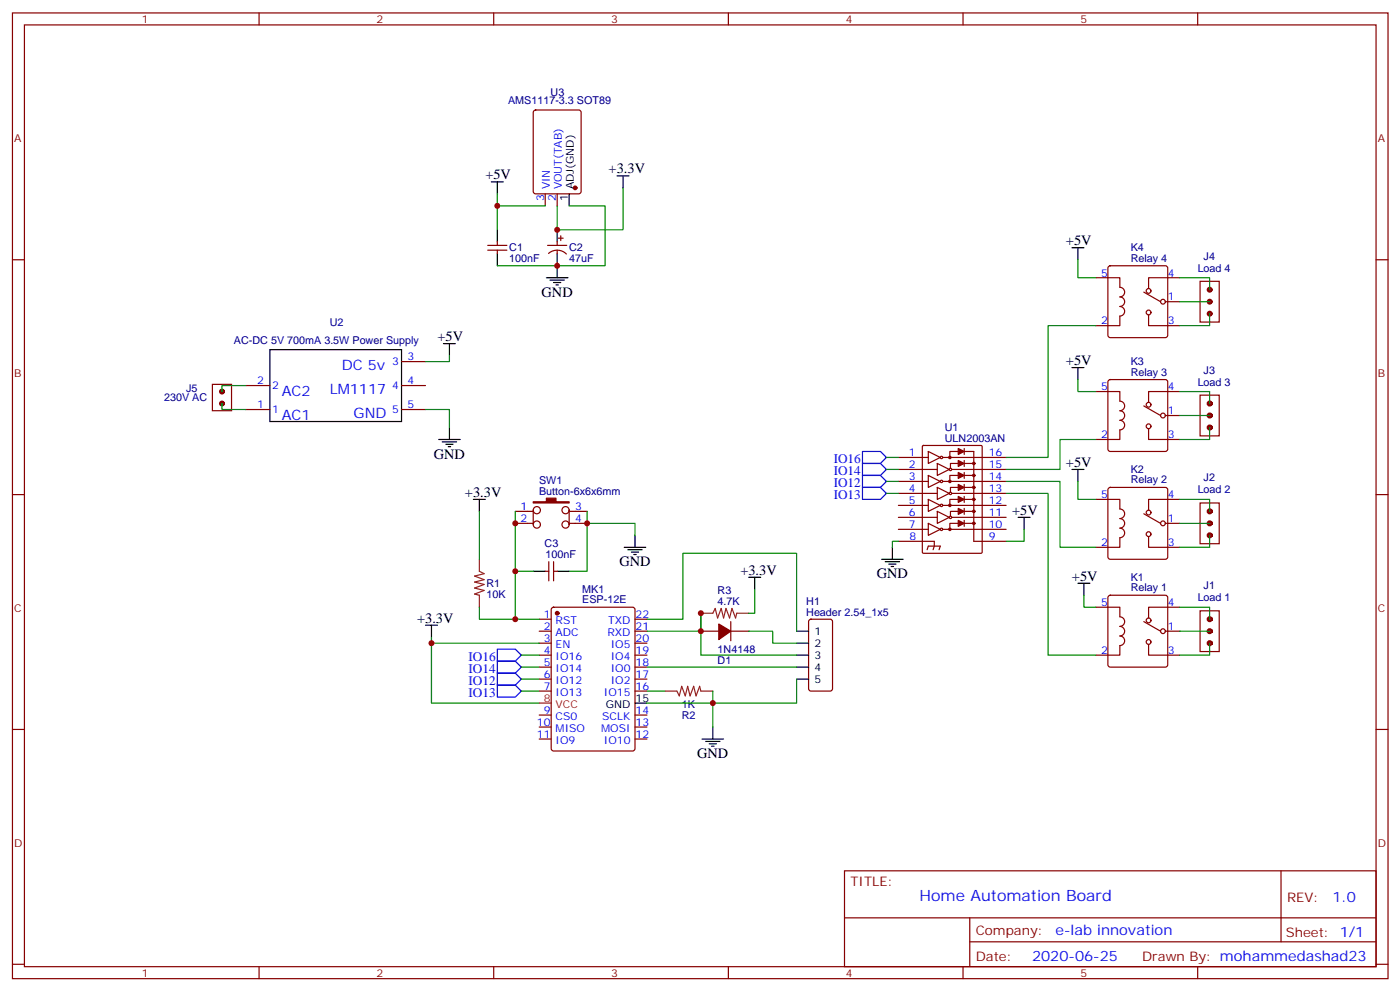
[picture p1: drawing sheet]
<svg xmlns="http://www.w3.org/2000/svg" width="413mm" height="292mm" viewBox="0 0 413 292" stroke-linecap="round" stroke-linejoin="round" font-family="sans-serif">
<g fill="none" stroke="#870000" stroke-width=".35">
<path d="M3.7 3.8h405.3v284.3h-405.3zM7.2 7.3h398.3v277.3h-398.3zM76.3 3.8v3.5M145.5 3.8v3.5M214.6 3.8v3.5M283.8 3.8v3.5M352.9 3.8v3.5M3.7 76.5h3.5M326.7 78.5l.5-.3h16.2l.5 .3 .2 .5v19.7l-.2 .5-.5 .2h-16.2l-.5-.2-.2-.5v-19.7zM405.5 76.5h3.5M322.9 81.8h7.1v2.8a1.41 1.41 0 0 1 1.4 1.4 1.41 1.41 0 0 1-1.4 1.4 1.41 1.41 0 0 1 1.4 1.4 1.41 1.41 0 0 1-1.4 1.4 1.41 1.41 0 0 1 1.4 1.5 1.41 1.41 0 0 1-1.4 1.4v2.8h-7.1M337 86l5 2.8"/>
<path d="M338.5 92.7v3.2h9.1M343.4 88.8h4.2M347.6 81.8h-9.1v3.1M72.5 113.5h7M118.3 113.5h7.1M118.3 106.5h7.1M322.9 115.3h7.1v2.8a1.41 1.41 0 0 1 1.4 1.4 1.41 1.41 0 0 1-1.4 1.4 1.41 1.41 0 0 1 1.4 1.4 1.41 1.41 0 0 1-1.4 1.5 1.41 1.41 0 0 1 1.4 1.4 1.41 1.41 0 0 1-1.4 1.4v2.8h-7.1M326.7 112l.5-.2h16.2l.5 .2 .2 .5v19.7l-.2 .5-.5 .2h-16.2l-.5-.2-.2-.5v-19.7zM337 119.5l5 2.8M347.6 115.3h-9.1v3.2M72.5 120.6h7M118.3 120.6h7.1"/>
<path d="M264.7 134.7h8.8M264.7 138.2h11.5M271.8 131.3l.3-.1h17l.3 .1v31.3l-.2 .3h-17.1l-.3-.2zM273.5 140l3.6 1.7-3.6 1.8zM273.5 132.9l3.6 1.8-3.6 1.8zM276.2 136.5l3.5 1.7-3.5 1.8zM277.8 134.7h18.7M282.4 140h-2.5v1.7M282.4 132.9h-2.5v1.8M282.5 136.5h-2.4v1.4M284.1 132.9h2.8v26.5h9.6M284.1 132v1.8"/>
<path d="M284.1 135.6v1.7M284.1 139.1v1.8M284.1 140h2.8M284.1 136.5h2.8M296.5 138.2h-16.1a.35 .35 0 0 0-.5-.3 .35 .35 0 0 0-.1 .6 .35 .35 0 0 0 .6-.2M338.5 126.2v3.2h9.1M343.4 122.3h4.2M3.7 145.6h3.5M264.7 141.7h8.8M264.7 145.3h7.1M264.7 148.8h8.8M264.7 152.3h11.5"/>
<path d="M264.7 155.9h8.8M264.7 159.4h10.6v1.4l-.3 1.1M272 145.3h4.2M273.5 154.1l3.6 1.8-3.6 1.7zM273.5 147l3.6 1.8-3.6 1.8zM276.2 150.6l3.5 1.7-3.5 1.8zM276.2 143.5l3.5 1.8-3.5 1.7zM277.8 141.7h18.7M277.8 148.8h18.7M277.8 155.9h18.7M282.4 154.1h-2.5v1.8M282.4 147h-2.5v1.8"/>
<path d="M282.4 150.6h-2.3v1.4M282.5 143.5h-2.4v1.4M284.1 142.6v1.8M284.1 146.2v1.7M284.1 149.7v1.7M284.1 153.2v1.8M284.1 150.6h2.8M284.1 147h2.8M284.1 143.5h2.8M284.1 154.1h2.8M296.5 152.3h-16.1a.35 .35 0 0 0-.5-.3 .35 .35 0 0 0-.1 .6 .35 .35 0 0 0 .6-.1M296.5 145.3h-16.1a.35 .35 0 0 0-.5-.3 .35 .35 0 0 0-.1 .5 .35 .35 0 0 0 .6-.1"/>
<path d="M322.9 147h7.1v2.9a1.41 1.41 0 0 1 1.4 1.4 1.41 1.41 0 0 1-1.4 1.4 1.41 1.41 0 0 1 1.4 1.4 1.41 1.41 0 0 1-1.4 1.4 1.41 1.41 0 0 1 1.4 1.4 1.41 1.41 0 0 1-1.4 1.4v2.8h-7.1M326.7 143.7l.5-.2h16.2l.5 .2 .2 .5v19.8l-.2 .5-.5 .2h-16.2l-.5-.3-.2-.4v-19.8zM337 151.3l5 2.8M338.5 158v3.1h9.1M343.4 154.1h4.2M347.6 147h-9.1v3.2M405.5 145.6h3.5M162.7 179l.4-.2h23.3l.7 .4v41.2l-.4 .7h-23.6l-.6-.4-.1-41.2zM273.2 161.9l.3-1.1h3.6l-.4 1.1M322.9 178.8h7.1v2.8a1.41 1.41 0 0 1 1.4 1.4 1.41 1.41 0 0 1-1.4 1.4 1.41 1.41 0 0 1 1.4 1.4 1.41 1.41 0 0 1-1.4 1.5 1.41 1.41 0 0 1 1.4 1.4 1.41 1.41 0 0 1-1.4 1.4v2.8h-7.1M326.7 175.5l.5-.2h16.2l.5 .2 .2 .5v19.7l-.2 .5-.5 .2h-16.2l-.5-.2-.2-.5v-19.7zM347.6 178.8h-9.1v3.2"/>
<path d="M158.9 182.3h3.5M158.9 185.8h3.5M158.9 189.4h3.5M158.9 192.9h3.5M158.9 196.4h3.5M158.9 200h3.5M187.1 182.3h3.5M187.1 185.8h3.5M187.1 189.4h3.5M187.1 192.9h3.5M187.1 196.4h3.5M187.1 200h3.5"/>
<path d="M337 183l5 2.8M338.5 189.7v3.2h9.1M343.4 185.8h4.2M3.7 214.8h3.5M158.9 203.5h3.5M158.9 210.5h3.5M158.9 214.1h3.5M158.9 217.6h3.5M187.1 203.5h3.5M187.1 210.5h3.5M187.1 214.1h3.5M187.1 217.6h3.5"/>
<path d="M405.5 214.8h3.5M248.8 256.4h156.7v28.2h-156.7zM377.5 256.4v20.9M248.9 270.2h156.5M285.8 277.3h119.6M285.8 270.2v14.2M3.7 283.9h3.5M76.3 284.6v3.5M145.5 284.6v3.5M214.6 284.6v3.5M283.8 284.6v3.5M352.9 284.6v3.5"/>
<path d="M405.5 283.9h3.5"/>
<circle cx="338.5" cy="85.7" r=".71"/>
<circle cx="338.5" cy="92" r=".71"/>
<circle cx="342.7" cy="88.8" r=".71"/>
<circle cx="338.5" cy="119.2" r=".71"/>
<circle cx="277.4" cy="134.7" r=".35"/>
<circle cx="338.5" cy="125.5" r=".71"/>
<circle cx="342.7" cy="122.3" r=".71"/>
<circle cx="277.4" cy="141.7" r=".35"/>
<circle cx="277.4" cy="155.9" r=".35"/>
<circle cx="277.4" cy="148.8" r=".35"/>
<circle cx="338.5" cy="150.9" r=".71"/>
<circle cx="338.5" cy="157.3" r=".71"/>
<circle cx="342.7" cy="154.1" r=".71"/>
<circle cx="338.5" cy="182.7" r=".71"/>
<circle cx="338.5" cy="189" r=".71"/>
<circle cx="342.7" cy="185.8" r=".71"/>
</g>
<g fill="#870000" stroke="#870000" stroke-width=".35">
<path d="M282.4 153.2l1.7 .9-1.7 .9z"/>
<path d="M282.4 149.7l1.7 .9-1.7 .8z"/>
<path d="M282.4 146.2l1.7 .8-1.7 .9z"/>
<path d="M282.4 142.6l1.7 .9-1.7 .9z"/>
<path d="M282.4 139.1l1.7 .9-1.7 .9z"/>
<path d="M282.4 135.6l1.7 .9-1.7 .8z"/>
<path d="M282.4 132l1.7 .9-1.7 .9z"/>
<circle cx="164.2" cy="180.6" r=".53"/>
<circle cx="286.9" cy="136.5" r=".35"/>
<circle cx="286.9" cy="140" r=".35"/>
<circle cx="286.9" cy="143.5" r=".35"/>
<circle cx="286.9" cy="147" r=".35"/>
<circle cx="286.9" cy="150.6" r=".35"/>
<circle cx="286.9" cy="154.1" r=".35"/>
<circle cx="279.9" cy="134.7" r=".35"/>
<circle cx="279.9" cy="141.7" r=".35"/>
<circle cx="279.9" cy="148.8" r=".35"/>
<circle cx="279.9" cy="155.9" r=".35"/>
</g>
<path d="M158.9 207h3.5" fill="none" stroke="#f00" stroke-width=".35"/>
<path d="M79.5 102.9h38.8v21.2h-38.8zM187.1 207h3.5" fill="none" stroke="#000" stroke-width=".35"/>
<path d="M322.9 95.9h-14.1v38.8h-12.3M322.9 129.4h-10.6v8.8h-15.8M296.5 141.7h15.8v19.4h10.6M296.5 145.3h12.3v47.6h14.1" fill="none" stroke="#008700" stroke-width=".35"/>
<g fill="none" stroke="#870000" stroke-width="1.1">
<circle cx="356.4" cy="85.3" r=".35"/>
<circle cx="356.4" cy="88.8" r=".35"/>
<circle cx="356.4" cy="92.4" r=".35"/>
</g>
<g fill="#8c2424">
<circle cx="356.4" cy="85.3" r=".18"/>
<circle cx="356.4" cy="88.8" r=".18"/>
<circle cx="356.4" cy="92.4" r=".18"/>
</g>
<path d="M353.6 82.8h5.7v12h-5.7z" fill="none" stroke="#870000" stroke-width=".35"/>
<g fill="none" stroke="#870000" stroke-width="1.1">
<circle cx="356.4" cy="118.8" r=".35"/>
<circle cx="356.4" cy="122.3" r=".35"/>
<circle cx="356.4" cy="125.9" r=".35"/>
</g>
<g fill="#8c2424">
<circle cx="356.4" cy="118.8" r=".18"/>
<circle cx="356.4" cy="122.3" r=".18"/>
<circle cx="356.4" cy="125.9" r=".18"/>
</g>
<path d="M353.6 116.3h5.7v12h-5.7z" fill="none" stroke="#870000" stroke-width=".35"/>
<g fill="none" stroke="#870000" stroke-width="1.1">
<circle cx="356.4" cy="157.6" r=".35"/>
<circle cx="356.4" cy="154.1" r=".35"/>
<circle cx="356.4" cy="150.6" r=".35"/>
</g>
<g fill="#8c2424">
<circle cx="356.4" cy="150.6" r=".18"/>
<circle cx="356.4" cy="154.1" r=".18"/>
<circle cx="356.4" cy="157.6" r=".18"/>
</g>
<path d="M353.6 148.1h5.7v12h-5.7z" fill="none" stroke="#870000" stroke-width=".35"/>
<g fill="none" stroke="#870000" stroke-width="1.1">
<circle cx="356.4" cy="189.4" r=".35"/>
<circle cx="356.4" cy="182.3" r=".35"/>
<circle cx="356.4" cy="185.8" r=".35"/>
</g>
<g fill="#8c2424">
<circle cx="356.4" cy="182.3" r=".18"/>
<circle cx="356.4" cy="185.8" r=".18"/>
<circle cx="356.4" cy="189.4" r=".18"/>
</g>
<path d="M353.6 179.8h5.7v12h-5.7z" fill="none" stroke="#870000" stroke-width=".35"/>
<g fill="none" stroke="#008700" stroke-width=".35">
<path d="M317.6 76.5v5.3h5.3M347.6 81.8h8.8v3.5M347.6 88.8h8.8M356.4 92.4v3.5h-8.8M317.6 111.8v3.5h5.3M347.6 115.3h8.8v3.5M261.2 138.2h3.5M261.2 134.7h3.5M347.6 122.3h8.8M356.4 125.9v3.5h-8.8M261.2 145.3h3.5M261.2 141.7h3.5"/>
<path d="M301.8 155.9v3.5h-5.3M317.6 141.7v5.3h5.3M347.6 147h8.8v3.6M347.6 154.1h8.8M356.4 157.6v3.5h-8.8M319.4 175.3v3.5h3.5M347.6 178.8h8.8v3.5M153.6 200h5.3M153.6 196.4h5.3M153.6 192.9h5.3M347.6 185.8h8.8M356.4 189.4v3.5h-8.8"/>
<path d="M153.6 203.5h5.3"/>
</g>
<path d="M315.9 73h3.5M317.6 73v3.5M315.9 108.2h3.5M317.6 108.2v3.6M315.9 138.2h3.5M317.6 138.2v3.5M300 152.3h3.5M301.8 152.3v3.6M317.6 171.7h3.6M319.4 171.7v3.6" fill="none" stroke="#000" stroke-width=".35"/>
<path d="M254.1 132.9h5.3l1.8 1.8-1.8 1.8h-5.3zM254.1 136.5h5.3l1.8 1.7-1.8 1.8h-5.3zM254.1 140h5.3l1.8 1.7-1.8 1.8h-5.3zM254.1 143.5h5.3l1.8 1.8-1.8 1.7h-5.3zM146.5 198.2h5.3l1.8 1.8-1.8 1.7h-5.3zM146.5 194.7h5.3l1.8 1.7-1.8 1.8h-5.3zM146.5 191.1h5.3l1.8 1.8-1.8 1.8h-5.3zM146.5 201.7h5.3l1.8 1.8-1.8 1.7h-5.3z" fill="none" stroke="#00f" stroke-width=".35"/>
<g fill="none" stroke="#870000" stroke-width="1.1">
<circle cx="65.4" cy="118.8" r=".35"/>
<circle cx="65.4" cy="115.3" r=".35"/>
</g>
<g fill="#8c2424">
<circle cx="65.4" cy="115.3" r=".18"/>
<circle cx="65.4" cy="118.8" r=".18"/>
</g>
<g fill="none" stroke="#870000" stroke-width=".35">
<path d="M157.4 32.6l.4-.2h12.7l.7 .4v23.6l-.4 .6-13 .1-.6-.5-.1-23.5zM160.7 57.1v3.5M164.2 57.1v3.5M143.7 73.7h5.7M143.7 72.2h5.7M146.5 71.2v1M146.5 73.7v1M161.4 72.2h5.6M161.6 74.6a3.8 3.8 0 0 1 5.3 .2M164.2 71.2v1M164.2 73.7v1M164.5 70.1h1.4"/>
<path d="M165.2 69.4v1.4M62.6 113.2h5.6v7.7h-5.6zM151.8 150.6h5.3M151.8 154.1h5.3M157.1 150.2v4.2M167.7 150.6h5.3M167.7 154.1h5.3M167.7 150.2v4.2M160.7 168.2h1M161.7 165.4v5.6M163.1 165.4v5.6M163.1 168.2h1.1"/>
<path d="M206.5 185.8h5.3M215.3 185.8h5.3M215.3 183v5.7M238.5 182.5l.5-.2h5.6l.7 .4v20.1l-.4 .6-5.9 .1-.7-.5v-20z"/>
<circle cx="158.2" cy="150.2" r="1.06"/>
<circle cx="158.2" cy="154.4" r="1.06"/>
<circle cx="166.7" cy="150.2" r="1.06"/>
<circle cx="166.7" cy="154.4" r="1.06"/>
</g>
<g fill="none" stroke="#008700" stroke-width=".35">
<path d="M146.5 57.1v3.5M183.6 55.3v12.4h-19.4v-7.1M160.7 60.6h-14.2v7.1M167.7 60.6h10.6v17.6h-31.8M65.4 118.8v1.8h7.1M72.5 113.5h-7.1v1.8M132.4 104.7v1.8h-7M125.4 120.6h7v5.3M141.3 150.6v14.1M151.8 150.6v31.7h7.1M173 150.6v3.5M187.1 157.6v-3.5h-14.1v14.1h-5.3"/>
<path d="M264.7 159.4h-1.7v1.7M141.3 178.8v3.5h10.5M151.8 168.2h5.3M222.4 173.5v7.1h-1.8M127.1 187.6v1.8h31.8M127.1 189.4v17.6h31.8M190.6 185.8h15.9v-5.2v12.3h28.2M190.6 182.3h10.6v-19.4h33.5v22.9M190.6 196.4h44.1M220.6 185.8h7.1v3.6h7M234.7 200v7h-24.7v7.1M190.6 203.5h5.3"/>
<path d="M210 203.5v3.5h-19.4"/>
</g>
<g fill="none" stroke="#000" stroke-width=".35">
<path d="M144.8 53.6h3.5M146.5 53.6v3.5M167.7 57.1v3.5M181.8 51.8h3.5M183.6 51.8v3.5M146.5 67.7v3.5M146.5 74.7v3.5M164.2 67.7v3.5M164.2 74.7v7.1M161 81.8h6.4M162.1 82.5h4.2M163.1 83.2h2.1"/>
<path d="M163.8 83.9h.7M130.7 101.2h3.5M132.4 101.2v3.5M129.3 129.4h6.3M130.3 130.1h4.2M131.4 130.8h2.1M132.1 131.5h.7M132.4 125.9v3.5M139.5 147h3.5M141.3 147v3.6M187.1 157.6v3.5M157.1 168.2h3.6"/>
<path d="M164.2 168.2h3.5M183.9 161.1h6.4M185 161.9h4.2M186.1 162.6h2.1M186.8 163.3h.7M220.6 170h3.6M222.4 170v3.5M259.8 164.7h6.3M260.8 165.4h4.3M261.9 166.1h2.1M262.6 166.8h.7M263 161.1v3.6"/>
<path d="M125.4 184.1h3.5M127.1 184.1v3.5M234.7 185.8h3.6M234.7 189.4h3.6M234.7 192.9h3.6M234.7 196.4h3.6M234.7 200h3.6M206.9 217.6h6.3M207.9 218.3h4.3M209 219h2.1M209.7 219.7h.7M210 214.1v3.5"/>
</g>
<g fill="#870000" stroke="#870000" stroke-width=".35">
<path d="M157.1 147.7h3.9v-1h2.8v1h3.9v.4h-10.6z"/>
<path d="M211.8 183.7l3.5 2.1-3.5 2.5z"/>
<circle cx="169.5" cy="55.3" r=".53"/>
</g>
<path d="M141.3 164.7v3.5l1.4 .7-2.9 .7 2.9 1.1-2.9 .7 2.9 .7-2.9 1 2.9 .7-2.9 1.1 1.5 .4v3.5M206.5 180.6h3.5l.7-1.5 .8 2.9 1-2.9 .7 2.9 .7-2.9 1.1 2.9 .7-2.9 1 2.9 .4-1.4h3.5M195.9 203.5h3.6l.7 1.4 .7-2.8 1 2.8 .7-2.8 .7 2.8 1.1-2.8 .7 2.8 1.1-2.8 .3 1.4h3.5" fill="none" stroke="#8c2424" stroke-width=".35"/>
<g fill="#c00">
<circle cx="206.5" cy="180.6" r=".88"/>
<circle cx="206.5" cy="185.8" r=".88"/>
<circle cx="164.2" cy="78.2" r=".88"/>
<circle cx="146.5" cy="60.6" r=".88"/>
<circle cx="164.2" cy="67.7" r=".88"/>
<circle cx="151.8" cy="168.2" r=".88"/>
<circle cx="173" cy="154.1" r=".88"/>
<circle cx="151.8" cy="154.1" r=".88"/>
<circle cx="151.8" cy="182.3" r=".88"/>
<circle cx="127.1" cy="189.4" r=".88"/>
<circle cx="210" cy="207" r=".88"/>
</g>
<text font-size="4.6" fill="#00f" x="270.9" y="265.4">Home Automation Board</text>
<g font-size="4.2">
<text x="143" y="52.8">+5V</text>
<text x="179.4" y="51.1">+3.3V</text>
<text x="314.1" y="72.2">+5V</text>
<text x="159.6" y="87.4">GND</text>
<text x="128.9" y="100.5">+5V</text>
<text x="314.1" y="107.5">+5V</text>
<text x="127.8" y="135">GND</text>
<text x="314.1" y="137.5">+5V</text>
<text x="137" y="146.3">+3.3V</text>
<text x="298.2" y="151.6">+5V</text>
<text x="182.5" y="166.8">GND</text>
<text x="218.2" y="169.3">+3.3V</text>
<text x="258.4" y="170.3">GND</text>
<text x="315.9" y="171">+5V</text>
<text x="122.9" y="183.4">+3.3V</text>
<text x="205.5" y="223.2">GND</text>
</g>
<g font-size="4.2" fill="#00f">
<text x="100.7" y="108.9">DC 5v</text>
<text x="83" y="116.7">AC2</text>
<text x="97.2" y="116">LM1117</text>
<text x="83" y="123.8">AC1</text>
<text x="104.2" y="123">GND</text>
<text x="392.6" y="265.7">1.0</text>
<text x="311" y="275.2">e-lab innovation</text>
<text x="304.1" y="283">2020-06-25</text>
</g>
<g font-size="3.9" fill="#00f">
<text x="245.7" y="136.5">IO16</text>
<text x="245.7" y="140">IO14</text>
<text x="245.7" y="143.5">IO12</text>
<text x="245.7" y="147">IO13</text>
<text x="138.1" y="194.7">IO16</text>
<text x="138.1" y="201.7">IO12</text>
<text x="138.1" y="198.2">IO14</text>
<text x="138.1" y="205.2">IO13</text>
</g>
<g font-size="3.9" fill="#800">
<text x="250.6" y="261">TITLE:</text>
<text x="379.2" y="265.7">REV:</text>
<text x="287.5" y="275.2">Company:</text>
<text x="378.9" y="275.8">Sheet: 1/1</text>
<text x="287.5" y="282.9">Date:</text>
<text x="336.6" y="282.9">Drawn By: mohammedashad23</text>
</g>
<g font-size="3.2" fill="#800">
<text x="41.8" y="6.8">1</text>
<text x="110.9" y="6.8">2</text>
<text x="180.1" y="6.8">3</text>
<text x="249.2" y="6.8">4</text>
<text x="318.3" y="6.8">5</text>
<text x="4.2" y="41.9">A</text>
<text x="406" y="41.9">A</text>
<text x="4.2" y="111.1">B</text>
<text x="406" y="111.1">B</text>
<text x="4.2" y="180.2">C</text>
<text x="406" y="180.2">C</text>
<text x="4.2" y="249.3">D</text>
<text x="406" y="249.3">D</text>
<text x="41.8" y="287.6">1</text>
<text x="110.9" y="287.6">2</text>
<text x="180.1" y="287.6">3</text>
<text x="249.2" y="287.6">4</text>
<text x="318.3" y="287.6">5</text>
</g>
<g font-size="3.2" fill="#000080">
<text x="162.2" y="28.2">U3</text>
<text x="149.7" y="30.6">AMS1117-3.3 SOT89</text>
<text x="150.1" y="77.2">100nF</text>
<text x="150.1" y="74">C1</text>
<text x="167.7" y="77.2">47uF</text>
<text x="167.7" y="74">C2</text>
<text x="333.2" y="77.1">Relay 4</text>
<text x="333.2" y="74">K4</text>
<text x="354.7" y="76.5">J4</text>
<text x="352.9" y="80">Load 4</text>
<text x="97.2" y="95.9">U2</text>
<text x="68.9" y="101.2">AC-DC 5V 700mA 3.5W Power Supply</text>
<text x="333.2" y="107.5">K3</text>
<text x="333.2" y="110.6">Relay 3</text>
<text x="352.9" y="113.5">Load 3</text>
<text x="354.7" y="110">J3</text>
<text x="48.4" y="118.1">230V AC</text>
<text x="54.8" y="115.3">J5</text>
<text x="278.4" y="130">ULN2003AN</text>
<text x="278.4" y="126.9">U1</text>
<text x="158.9" y="142.5">SW1</text>
<text x="333.2" y="142.4">Relay 2</text>
<text x="333.2" y="139.2">K2</text>
<text x="354.7" y="141.7">J2</text>
<text x="158.9" y="145.6">Button-6x6x6mm</text>
<text x="352.9" y="145.3">Load 2</text>
<text x="160.5" y="161.1">C3</text>
<text x="160.8" y="164.3">100nF</text>
<text x="143.4" y="172.8">R1</text>
<text x="333.2" y="171">K1</text>
<text x="354.7" y="173.5">J1</text>
<text x="143.4" y="176">10K</text>
<text x="171.6" y="177.6">ESP-12E</text>
<text x="171.6" y="174.5">MK1</text>
<text x="211.5" y="178.1">4.7K</text>
<text x="211.5" y="174.9">R3</text>
<text x="237.6" y="178.1">H1</text>
<text x="333.2" y="174.1">Relay 1</text>
<text x="352.9" y="177">Load 1</text>
<text x="237.6" y="181.3">Header 2.54_1x5</text>
<text x="211.5" y="192.2">1N4148</text>
<text x="211.5" y="195.4">D1</text>
<text x="200.9" y="208.4">1K</text>
<text x="200.9" y="211.6">R2</text>
</g>
<g font-size="3.2" fill="#00f">
<text x="160.3" y="59.3" transform="rotate(-90 160.3 59.3)">3</text>
<text x="162.1" y="55.8" transform="rotate(-90 162.1 55.8)">VIN</text>
<text x="163.8" y="59.3" transform="rotate(-90 163.8 59.3)">2</text>
<text x="165.6" y="55.8" transform="rotate(-90 165.6 55.8)">VOUT(TAB)</text>
<text x="324.4" y="81.4">5</text>
<text x="344.1" y="81.4">4</text>
<text x="344.1" y="88.5">1</text>
<text x="324.4" y="95.5">2</text>
<text x="344.1" y="95.5">3</text>
<text x="115.6" y="107.5">3</text>
<text x="120.1" y="106.1">3</text>
<text x="75.7" y="113.2">2</text>
<text x="120.1" y="113.2">4</text>
<text x="80.2" y="114.6">2</text>
<text x="115.6" y="114.6">4</text>
<text x="324.4" y="114.9">5</text>
<text x="344.1" y="114.9">4</text>
<text x="75.7" y="120.2">1</text>
<text x="80.2" y="121.6">1</text>
<text x="115.6" y="121.6">5</text>
<text x="120.1" y="120.2">5</text>
<text x="344.1" y="122">1</text>
<text x="324.4" y="129">2</text>
<text x="344.1" y="129">3</text>
<text x="267.8" y="134.3">1</text>
<text x="267.8" y="137.9">2</text>
<text x="291.4" y="137.9">15</text>
<text x="291.4" y="134.3">16</text>
<text x="267.8" y="141.4">3</text>
<text x="291.4" y="141.4">14</text>
<text x="267.8" y="144.9">4</text>
<text x="267.8" y="148.4">5</text>
<text x="291.4" y="148.4">12</text>
<text x="291.4" y="144.9">13</text>
<text x="324.4" y="146.7">5</text>
<text x="344.1" y="146.7">4</text>
<text x="153.3" y="150.2">1</text>
<text x="153.3" y="153.7">2</text>
<text x="169.5" y="150.2">3</text>
<text x="169.5" y="153.7">4</text>
<text x="267.8" y="152">6</text>
<text x="267.8" y="155.5">7</text>
<text x="291.4" y="155.5">10</text>
<text x="291.4" y="152">11</text>
<text x="344.1" y="153.7">1</text>
<text x="268" y="159">8</text>
<text x="291.4" y="159">9</text>
<text x="324.4" y="160.8">2</text>
<text x="344.1" y="160.8">3</text>
<text x="324.4" y="178.4">5</text>
<text x="344.1" y="178.4">4</text>
<text x="160.2" y="182">1</text>
<text x="160.2" y="185.5">2</text>
<text x="163.7" y="183.7">RST</text>
<text x="179.2" y="183.7">TXD</text>
<text x="187.3" y="185.5">21</text>
<text x="187.3" y="182">22</text>
<text x="344.1" y="185.5">1</text>
<text x="160.2" y="189">3</text>
<text x="163.7" y="187.3">ADC</text>
<text x="163.7" y="190.8">EN</text>
<text x="179" y="187.3">RXD</text>
<text x="180" y="190.8">IO5</text>
<text x="187.3" y="189">20</text>
<text x="160.2" y="192.5">4</text>
<text x="160.2" y="196.1">5</text>
<text x="163.7" y="194.3">IO16</text>
<text x="163.7" y="197.8">IO14</text>
<text x="180" y="197.8">IO0</text>
<text x="180" y="194.3">IO4</text>
<text x="187.3" y="196.1">18</text>
<text x="187.3" y="192.5">19</text>
<text x="324.4" y="192.5">2</text>
<text x="344.1" y="192.5">3</text>
<text x="160.2" y="199.6">6</text>
<text x="160.2" y="203.1">7</text>
<text x="163.7" y="201.4">IO12</text>
<text x="180" y="201.4">IO2</text>
<text x="187.3" y="203.1">16</text>
<text x="187.3" y="199.6">17</text>
<text x="163.7" y="204.9">IO13</text>
<text x="177.9" y="204.9">IO15</text>
<text x="158.2" y="213.7">10</text>
<text x="160.2" y="210.2">9</text>
<text x="163.7" y="211.9">CS0</text>
<text x="163.7" y="215.5">MISO</text>
<text x="177.1" y="215.5">MOSI</text>
<text x="177.5" y="211.9">SCLK</text>
<text x="187.3" y="213.7">13</text>
<text x="187.3" y="210.2">14</text>
<text x="158.2" y="217.2">11</text>
<text x="163.7" y="219">IO9</text>
<text x="177.9" y="219">IO10</text>
<text x="187.3" y="217.2">12</text>
</g>
<g font-size="3.2">
<text x="167.4" y="59.3" transform="rotate(-90 167.4 59.3)">1</text>
<text x="169.1" y="55.8" transform="rotate(-90 169.1 55.8)">ADJ(GND)</text>
<text x="240" y="186.9">1</text>
<text x="240" y="190.4">2</text>
<text x="240" y="194">3</text>
<text x="240" y="197.5">4</text>
<text x="240" y="201">5</text>
<text x="178.5" y="208.4">GND</text>
<text x="187.3" y="206.7">15</text>
</g>
<g font-size="3.2" fill="#f00">
<text x="160.2" y="206.7">8</text>
<text x="163.7" y="208.4">VCC</text>
</g>
</svg>
